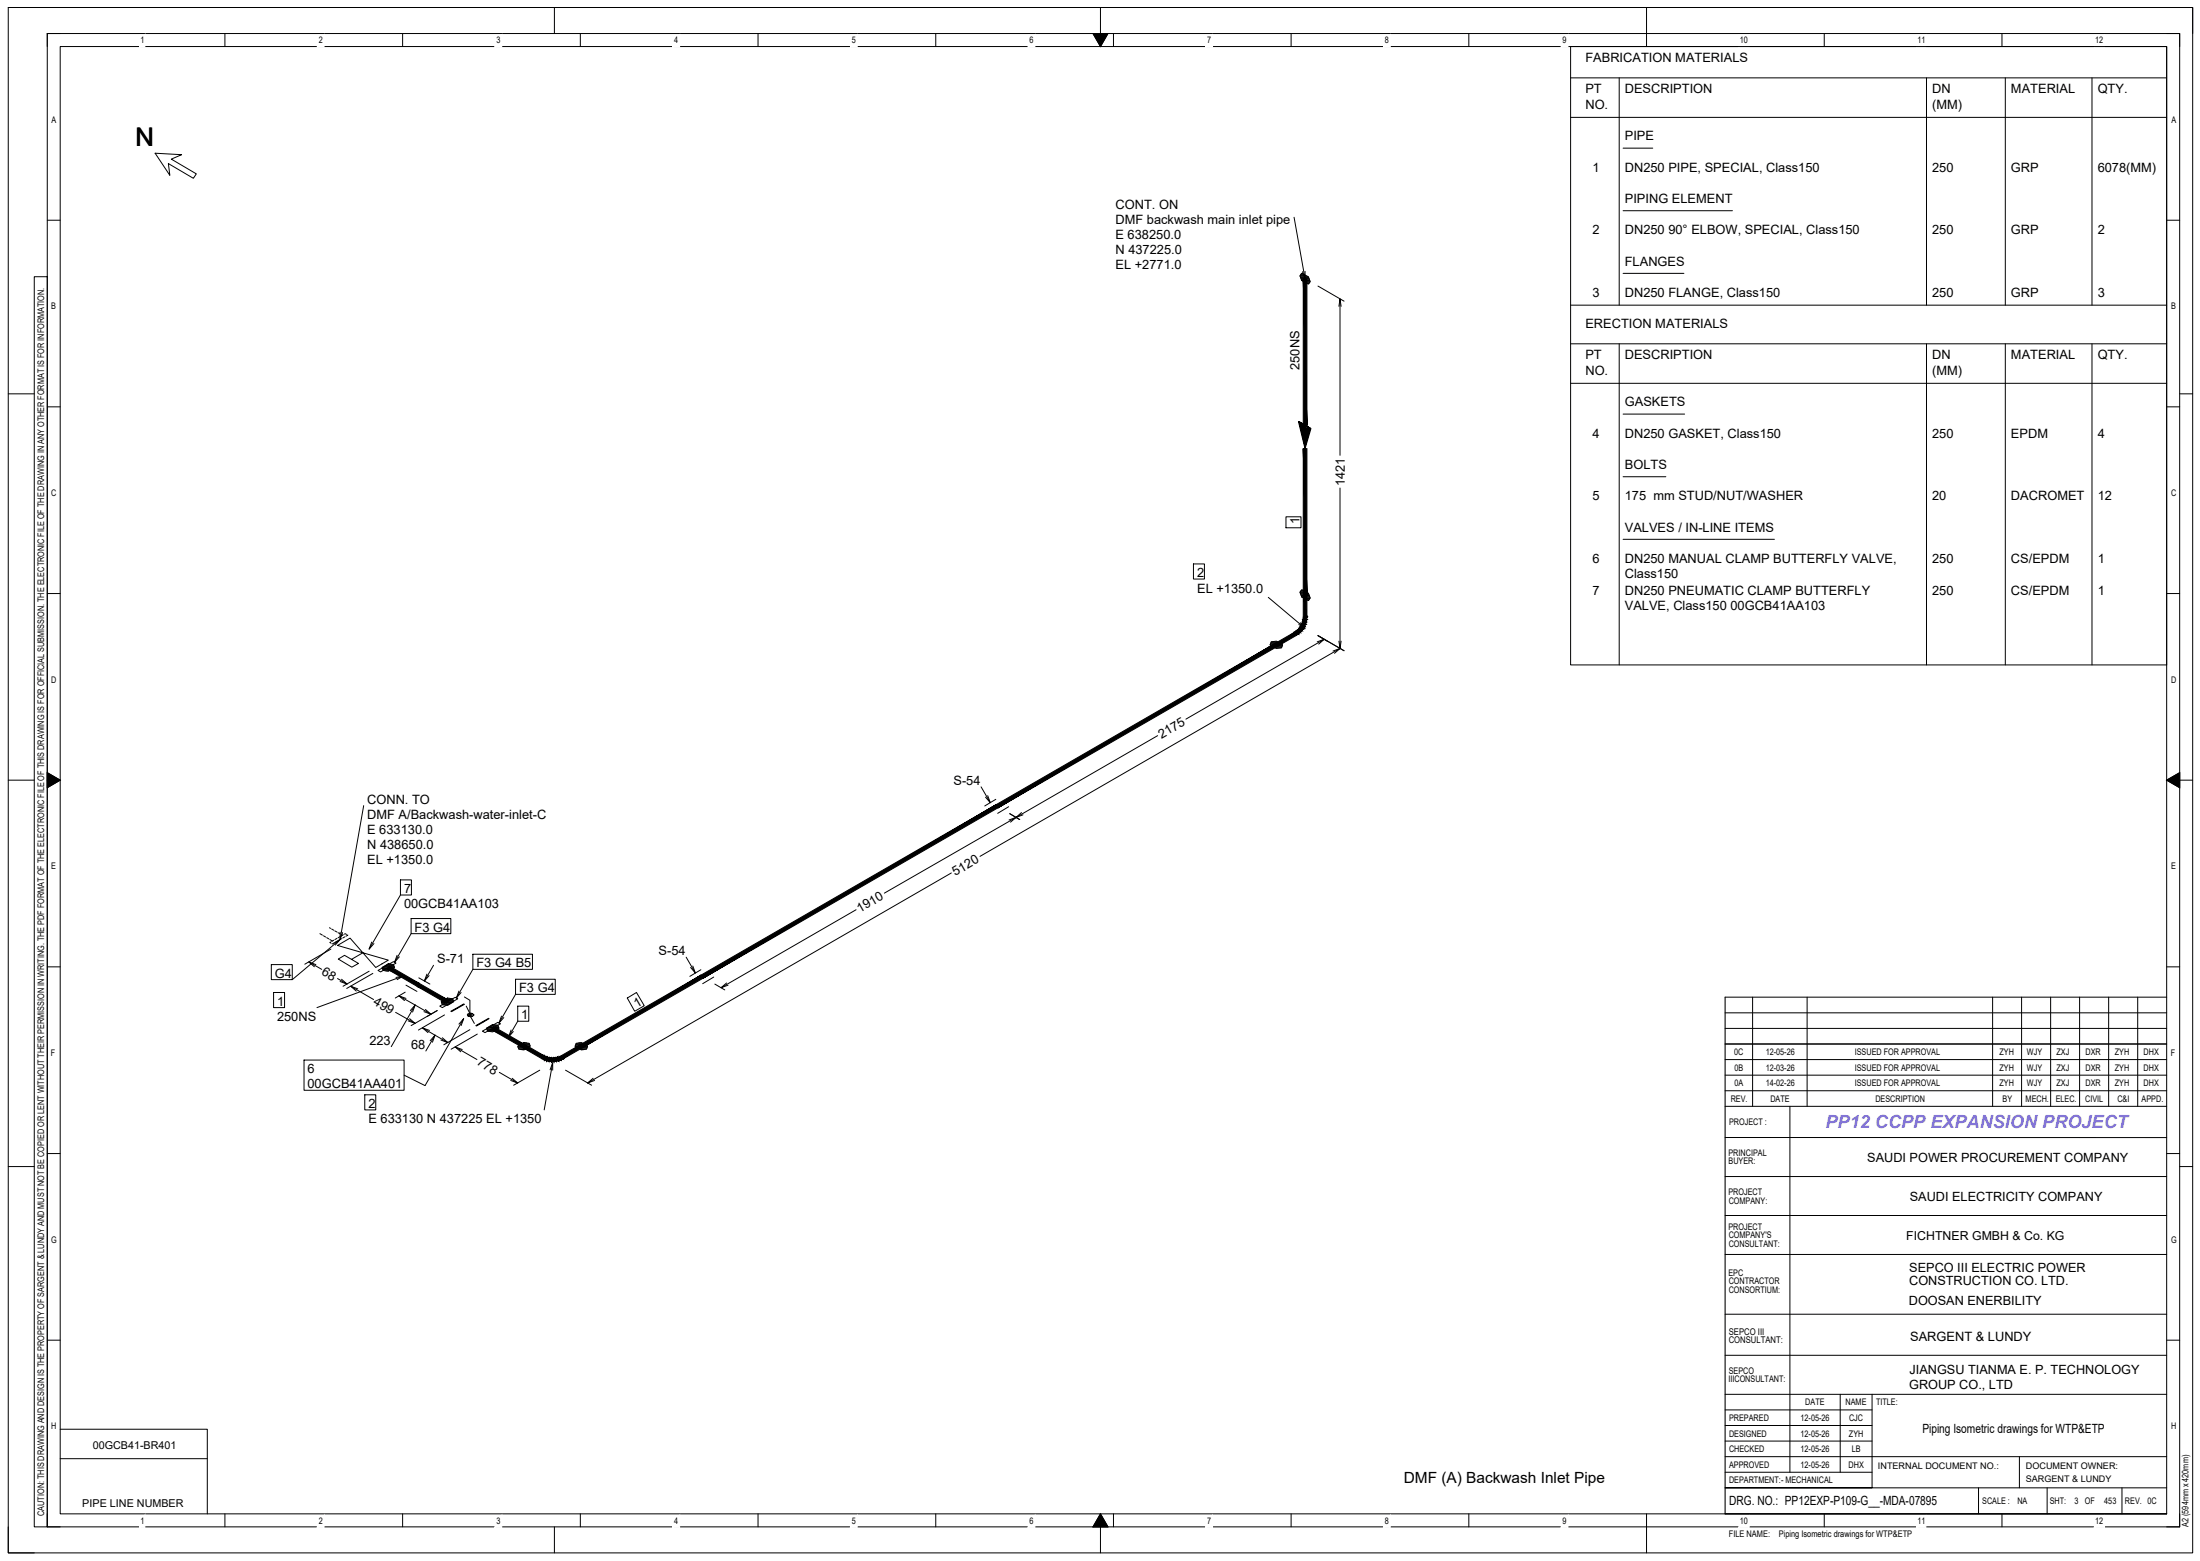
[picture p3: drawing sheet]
<svg xmlns="http://www.w3.org/2000/svg" width="598mm" height="424mm" viewBox="0 0 598 424" stroke-linecap="round" stroke-linejoin="round" font-family="sans-serif">
<!-- layer: G-ANNO-TTLB -->
<g fill="none" stroke="#000" stroke-width=".27">
<path d="M12.8 9.1h579.6v405.7h-579.6zM12.8 9.1v3.5M12.8 9.1h3.6M16.4 12.6h572.5v398.6h-572.5zM61.1 9.1v3.5M109.4 9.1v3.5M150.7 2v7.1M157.7 9.1v3.5M206 9.1v3.5M254.3 9.1v3.5M297.1 9.1h4l-2 3.5zM299.1 2v10.6"/>
<path d="M302.6 9.1v3.5M350.9 9.1v3.5M399.2 9.1v3.5M447.5 2v10.6M495.8 9.1v3.5M544.1 9.1v3.5M588.9 2h7.1v7.1M588.9 9.1h3.5v3.5M12.8 59.8h3.6M588.9 59.8h3.5M9.3 75.2h3.5v339.6h-3.5zM2.2 107h7.1"/>
<path d="M12.8 110.5h3.6M588.9 110.5h3.5M592.4 107h3.6M12.8 161.2h3.6M588.9 161.2h3.5M2.2 211.9h7.1M12.8 209.9l3.6 2-3.6 2.1zM12.8 211.9h3.6M588.9 211.9l3.5-2v4.1zM588.9 211.9h7.1M12.8 262.6h3.6M468.9 279.4h120"/>
<path d="M468.9 275.1h120M468.9 270.9h120M476.4 270.9v29.6M491.2 270.9v29.6M541.6 270.9v29.6M549.5 270.9v29.6M557.4 270.9v29.6M565.2 270.9v29.6M573.1 270.9v29.6M581 270.9v29.6M588.9 262.6h3.5M468.9 292.1h120"/>
<path d="M468.9 296.3h120M468.9 287.8h120M468.9 283.6h120M2.2 316.9h7.1M12.8 313.4h3.6M468.9 300.5h120M468.9 309h120M468.9 319.6h120M486.5 300.5v99.4M588.9 313.4h3.5M592.4 316.9h3.6M468.9 330.2h120"/>
<path d="M468.9 340.8h120M468.9 357h120M12.8 364.1h3.6M468.9 378.8h120M468.9 368.2h120M500.2 378.8v21.1M508.8 378.8v25.4h-39.9h120M588.9 364.1h3.5M468.9 395.7h120M468.9 387.2h39.9M468.9 391.5h39.9M468.9 383h39.9"/>
<path d="M468.9 399.9h39.9M548.9 395.7v8.5M2.2 414.8v7h7.1M12.8 411.2v3.6h3.6M61.1 411.2v3.6M109.4 411.2v3.6M150.7 414.8v7M157.7 411.2v3.6M206 411.2v3.6M254.3 411.2v3.6M299.1 411.2l2 3.6h-4zM299.1 411.2v10.6"/>
<path d="M302.6 411.2v3.6M350.9 411.2v3.6M399.2 411.2v3.6M447.5 411.2v10.6M468.9 411.2h120M495.8 411.2v3.6M537.8 404.2v7M544.1 411.2v3.6M556.4 404.2v7M576.7 404.2v7M592.4 411.2v3.6h-3.5"/>
</g>
<!-- layer: G-ANNO-BRDR -->
<path d="M2.2 2h593.8v419.8h-593.8z" fill="none" stroke="#000" stroke-width=".27"/>
<!-- layer: G-ANNO-TTLB -->
<path d="M468.9 270.9v140.3" fill="none" stroke="#000" stroke-width=".3"/>
<path d="M297.1 9.1h4l-2 3.5zM12.8 209.9l3.6 2-3.6 2.1zM588.9 211.9l3.5-2v4.1zM299.1 411.2l2 3.6h-4z" fill="#000" stroke="#000" stroke-width=".27"/>
<g fill="#fff" stroke="#fff" stroke-width=".27">
<path d="M38 411.7v3.2l1.4-3.2zM39.4 411.7v3.2h-1.4z"/>
<path d="M86.3 411.7v3.2l1.8-3.2zM88.1 411.7v3.2h-1.8z"/>
<path d="M134.6 411.7v3.2l1.8-3.2zM136.4 411.7v3.2h-1.8z"/>
<path d="M182.9 411.7v3.2l1.8-3.2zM184.7 411.7v3.2h-1.8z"/>
<path d="M231.2 411.7v3.2l1.8-3.2zM233 411.7v3.2h-1.8z"/>
<path d="M279.5 411.7v3.2l1.8-3.2zM281.3 411.7v3.2h-1.8z"/>
<path d="M327.8 411.7v3.2l1.8-3.2zM329.6 411.7v3.2h-1.8z"/>
<path d="M376.1 411.7v3.2l1.8-3.2zM377.9 411.7v3.2h-1.8z"/>
<path d="M424.3 411.7v3.2l1.9-3.2zM426.2 411.7v3.2h-1.9z"/>
<path d="M472.7 411.7v3.2l2.7-3.2zM475.4 411.7v3.2h-2.7z"/>
<path d="M521 411.7v3.2l2.5-3.2zM523.5 411.7v3.2h-2.5z"/>
<path d="M569.3 411.7v3.2l2.7-3.2zM572 411.7v3.2h-2.7z"/>
<path d="M589.8 386v3.3l2-3.3zM591.8 386v3.3h-2z"/>
<path d="M589.8 335.3v3.3l2.2-3.3zM592 335.3v3.3h-2.2z"/>
<path d="M589.8 284.6v3.3l1.8-3.3zM591.6 284.6v3.3h-1.8z"/>
<path d="M589.8 233.9v3.2l1.9-3.2zM591.7 233.9v3.2h-1.9z"/>
<path d="M589.8 183.2v3.2l2-3.2zM591.8 183.2v3.2h-2z"/>
<path d="M589.8 132.5v3.2l2.1-3.2zM591.9 132.5v3.2h-2.1z"/>
<path d="M589.8 81.8v3.2l1.9-3.2zM591.7 81.8v3.2h-1.9z"/>
<path d="M589.8 31.1v3.2l2.2-3.2zM592 31.1v3.2h-2.2z"/>
<path d="M38 9.6v3.2l1.4-3.2zM39.4 9.6v3.2h-1.4z"/>
<path d="M86.3 9.6v3.2l1.8-3.2zM88.1 9.6v3.2h-1.8z"/>
<path d="M134.6 9.6v3.2l1.8-3.2zM136.4 9.6v3.2h-1.8z"/>
<path d="M182.9 9.6v3.2l1.8-3.2zM184.7 9.6v3.2h-1.8z"/>
<path d="M231.2 9.6v3.2l1.8-3.2zM233 9.6v3.2h-1.8z"/>
<path d="M279.5 9.6v3.2l1.8-3.2zM281.3 9.6v3.2h-1.8z"/>
<path d="M327.8 9.6v3.2l1.8-3.2zM329.6 9.6v3.2h-1.8z"/>
<path d="M376.1 9.6v3.2l1.8-3.2zM377.9 9.6v3.2h-1.8z"/>
<path d="M424.3 9.6v3.2l1.9-3.2zM426.2 9.6v3.2h-1.9z"/>
<path d="M472.7 9.6v3.2l2.7-3.2zM475.4 9.6v3.2h-2.7z"/>
<path d="M521 9.6v3.2l2.5-3.2zM523.5 9.6v3.2h-2.5z"/>
<path d="M569.3 9.6v3.2l2.7-3.2zM572 9.6v3.2h-2.7z"/>
<path d="M13.6 386v3.3l2-3.3zM15.6 386v3.3h-2z"/>
<path d="M13.6 335.3v3.3l2.2-3.3zM15.8 335.3v3.3h-2.2z"/>
<path d="M13.6 284.6v3.3l1.8-3.3zM15.4 284.6v3.3h-1.8z"/>
<path d="M13.6 233.9v3.2l1.9-3.2zM15.5 233.9v3.2h-1.9z"/>
<path d="M13.6 183.2v3.2l2-3.2zM15.6 183.2v3.2h-2z"/>
<path d="M13.6 132.5v3.2l2.1-3.2zM15.7 132.5v3.2h-2.1z"/>
<path d="M13.6 81.8v3.2l1.9-3.2zM15.5 81.8v3.2h-1.9z"/>
<path d="M13.6 31.1v3.2l2.2-3.2zM15.8 31.1v3.2h-2.2z"/>
</g>
<!-- layer: GT_1 -->
<g fill="none" stroke="#000" stroke-width=".27">
<path d="M426.9 12.6h162v168h-162zM426.9 21.2h162M426.9 31.9h162M440.1 21.2v61.7M523.6 21.2v61.7M545 21.2v61.7M568.6 21.2v61.7M42.2 41.6l7.2 .4-2.8 1.2 6.8 4-.8 1.2-6.8-4 .4 3.2zM351.7 59l3 16.7M441.2 40.2h8M441.2 57.2h29.7M353.4 75h1.9"/>
<path d="M353.4 74.8h1.5M353.4 75.2h2.2M353.5 75.4h2.2M353.5 74.6h1M353.6 75.6h2.2M353.7 75.8h2.2M353.7 74.4h.5M353.7 76h2.2M353.8 74.2l1.8 1 .5 1.3-.5 .7-1.8-1-.5-1.3zM353.8 76.2h2.2M354.2 76.4h1.9M354.5 76.6h1.5"/>
<path d="M354.7 73.7v2l-.7-1.9M354.9 76.8h1M355.3 77h.5M358.2 77.7l7.1 4.1M441.2 74.3h16.5M363.9 83.2l.3-2 .3 2M364.2 81.2v42.5M426.9 82.9h162M426.9 93.4h162M440.1 93.4v87.2M523.6 93.4v87.2M545 93.4v87.2"/>
<path d="M568.6 93.4v87.2M354.7 115.5l-1.8-1 1.8 7.4 1.6-5.5-3.2-1.8 1.6 6.7 1.4-5-2.7-1.6 1.3 5.9 1.2-4.4-2.3-1.3 1.1 5.1 1-3.9-1.9-1.1 .9 4.4 .8-3.5-1.5-.8 .7 3.7 .6-3-1-.6 .4 3 .3-2.5-.5-.3 .2 2.2 .1-2-.1-.1v6.4M426.9 104.1h162M441.2 112.5h16.7M364.2 132.6v43.6l-97.8 56.4M441.2 129.5h11.6M324.4 153.2h3v4.1h-3zM349.5 140.4h4.1v3h-4.1zM441.2 146.5h41.1M344.7 162.3l10 8.4M345.2 175.2h3.4M345.3 175h3"/>
<path d="M345.4 174.8h2.5M345.4 174.6h2.2M345.5 174.4l1.4-.2 1.7 1-.3 .8-1.4 .2-1.7-1zM345.5 174.4h1.8M345.6 175.4h3M345.9 175.6h2.6M346.2 175.8h2.2M346.6 176h1.7M353.4 161h1.9M353.4 160.8h1.5M353.4 169.2l1.3 1.5-1.7-1M353.4 161.2h2.2"/>
<path d="M353.5 161.4h2.2M353.5 160.6h1M353.6 161.6h2.2M353.7 161.8h2.2M353.7 160.4h.5M353.7 162h2.2M353.8 160.2l1.8 1 .5 1.3-.5 .7-1.8-1-.5-1.3zM353.8 162.2h2.2M354.2 162.4h1.9M354.5 162.6h1.5M354.9 162.8h1M355.3 163h.5"/>
<path d="M358 174.4l1.9-.7-1.5 1.3M359.9 173.7l-37.6 21.7M360.9 174.3l-2.7-1.6 7.1 4.1M362.3 176.9l1.9-.7-1.5 1.3M363.9 174.2l.3 2 .3-2M314.6 199.8l-74.2 42.8M98.8 218.8l-6.4 36.4M266.7 213.7l2.5 4.3M268.5 216.1l.7 1.9-1.3-1.5M270.7 217.1l-3 1.8M274.2 219.1l-3 1.8M108.8 239h3v4.1h-3z"/>
<path d="M258.6 237.1l-98.9 57.1M274.3 222.7l1.9-.7-1.5 1.3M274.4 221l2.8 1.6M277.6 220.7l-1.4 1.3 1.8-.7M87 253.6l.6 .4M87.9 254.2l.6 .3M88.8 254.7l.6 .3M89.5 252l.4 .2M89.6 255.2l.7 .4M89.9 255.9l-.3 .1 .4 .2M89.9 257.8l-7.1 4.1M90.1 252.4l.6 .3"/>
<path d="M90.7 255.4l-.6 .3M90.7 256.2l1.7-1-1.3 1.5M90.9 256.1l-.6 .3M91 252.9l.6 .3M91.6 254.9l-.6 .3M91.7 256.8l13.8 4-3.4 2-7-8zM91.7 255.6l-.5 .4M91.9 253.4l.6 .3M92.4 253.2v2l.7-1.9M92.4 255.2l-13 10.9M92.4 255.2l-.4 .3M92.5 254.4l-.6 .3"/>
<path d="M92.7 253.9l.3 .1M92.9 255l-.5 .2M93.3 253.9l-.5 .3M93.6 253.8l.2-.2 .4 .2M93.7 254.5l-.5 .3M94.5 254l-.5 .3M98.6 258.8l-3.1 1.8 1.9 1.1-1.8 1-3.7-2.2 1.7-1 1.9 1.1M101 255.9l-.7 1.9 1.3-1.5M107.9 259.5l-.7 1.9 1.3-1.5M108.8 243.1l-8.5 14.7M111.7 249.5h10.8v4.1h-10.8zM111.7 253.6l-4.5 7.8"/>
<path d="M128.5 259.2h16.2v4.1h-16.2zM232.7 247.1l-36.7 21.2M73.7 262h5.7v4.1h-5.7zM74.4 269.6h2.9v4.1h-2.9zM83.9 261.3l3.5 2M85.9 262l-2-.7 1.5 1.3M91.7 265.8l2.6 1.5M92.8 266l1.5 1.3-1.9-.7M95.3 267.9l6.2 3.6M97.2 268.6l-1.9-.7 1.5 1.3M100.3 263.8l-7.1 4.1M101.3 264.4l-7.1 4.1"/>
<path d="M102.7 263.6l4.2-2.4 .7 .4-4.2 2.4zM103.8 262.8l1.7-1 1.4 .2 .3 .8-1.7 1-1.4-.2zM103.9 262.9h3.2M103.9 263.1h2.8M104 262.7h3.2M104 263.3h2.4M104.1 263.5h1.9M104.4 262.5h2.7M104.7 262.3h2.3M104.8 263.7h.9M105 262.1h2M105.4 261.9h.8"/>
<path d="M107.5 275l5.3 3M107.6 265.5l2-.4-1.7 1M108.4 270.5l4.4 2.5M109.6 265.1l-23.5 8.6M110.1 269.5l-2.7 1.6M110.3 271.2l-1.9-.7 1.5 1.3M110.3 267.6l3 1.7M111.3 276.7l1.5 1.3-1.9-.7M111.5 274.5l1.3-1.5-.7 1.9M112.8 273l4.3 2.5M112.8 273l-6.5 11.3M113.8 265.6l3 1.7"/>
<path d="M114.8 279.2l3.4 2M115.6 274.2l1.5 1.3-1.9-.7M116 264.6l-.7 1.9 1.3-1.5M116.1 276.1l2.7-1.6-7.1 4.1M116.7 279.9l-1.9-.7 1.5 1.3M117.8 262.2l-2.5 4.3M119.5 273.3l4.2-2.4 .7 .4-4.2 2.4zM119.9 272.1l1.7-1 1.4 .2 .3 .8-1.7 1-1.4-.2zM119.9 272.1h3.4M120 272.3h3M120.1 272.5h2.5M120.2 272.7h2.1"/>
<path d="M120.2 272.9h1.8M120.3 271.9h3M120.6 271.7h2.6M120.8 275.7l-7.1 4.1M120.9 271.5h2.2M121.3 271.3h1.7M122.5 274.7l3.5-2 .2 .1-3.5 2zM124.7 278.2l1.3-1.5-.7 1.9M124.7 269.2l-.7 1.9 1.3-1.5M126 276.7l-10.5 18.2M126.2 270.8l1.5 .9v4M126.7 273.3l1 2"/>
<path d="M127 275.7h1.8M127.2 275.4l1.2 .7M127.7 279.7l-7.1 4.1M127.9 275.2v1l1 1.8M128.4 275.3l-1.2 .7 .7 .2 .5-.1 .4-.4-.4-.4-.5-.1-.7 .2-.2 .3 .2 .3M128.5 263.3l-4.5 7.8M129.3 278.6l3.5-2 .1 .1-3.4 2zM132.2 279.3l1.7-1 1.4 .2 .3 .8-1.7 1-1.4-.2zM132.2 279.3h3.4M132.3 279.5h3M132.4 279.7h2.5M132.4 279.9h2.2"/>
<path d="M132.6 279.1h3M132.9 278.9h2.6M133.2 278.7h2.2M133.6 278.5h1.7M136.3 276l-.7 1.9 1.3-1.5M138.9 279.8l-.7 1.9 1.3-1.5M140.1 266h10.8v4.1h-10.8zM140.1 270.1l-4.5 7.8M140.7 273.3h3v4.1h-3zM140.7 277.4l-2.5 4.3M170.5 271.1l2.5-1.5 2.1 3.6-2.6 1.5zM186.5 260l2.5 4.3"/>
<path d="M188.3 262.4l.7 1.9-1.3-1.5M190.5 263.4l-3 1.8M194 265.4l-3 1.8M194.3 267.3l2.7 1.6M197.5 267l-1.5 1.3 1.9-.7M82.6 288h27.2v8.2h-27.2zM99.1 297.4h3v4.1h-3zM116.9 282.7l1.3-1.5-.7 1.9M118.2 281.2l3.5 2M118.2 281.2l-2.5 4.3M120.2 281.9l1.5 1.3-1.9-.7M123.7 284.4l5.9 3.4"/>
<path d="M125.6 285.1l-1.9-.7 1.5 1.3M129.7 280.9l-7.1 4.1M131.1 280.1l4.2-2.4 .7 .4-4.2 2.4zM132.5 280.1h1.8M135.7 291.3l5 2.9M139.2 292.9l1.5 1.3-1.9-.7M140.7 284.2l1.7-1 1.4 .2 .3 .8-1.7 1-1.4-.2zM140.8 284.3h3.2M140.8 284.5h2.8M140.9 284.1h3.2M140.9 284.7h2.4M141 284.9h1.9"/>
<path d="M141.2 283.9h2.8M141.6 283.7h2.3M141.7 285.1h.9M141.9 283.5h1.9M142.2 283.3h.9M146.7 290.7l-7.1 4.1M149.5 290.6l.7-1.9v2M150.2 288.7l-2.3 12.8M153.7 290.7l7.1 4.1M156.4 284.1h3.1M156.4 283.9h2.8M156.5 284.3h3.2"/>
<path d="M156.5 283.7h2.4M156.6 283.5h1.9M156.6 283.4l1.4-.2 1.7 1-.3 .8-1.4 .2-1.7-1zM156.8 284.5h2.8M157.2 284.7h2.3M157.3 283.3h.9M157.5 284.9h1.9M157.8 285.1h.9M161.2 292.9l-1.5 1.3 1.9-.7"/>
</g>
<g fill="#000" stroke="#000" stroke-width=".27">
<path d="M354.2 75.7l1 39.8v-39.8zM354.2 75.7l1 39.8h-1z"/>
<path d="M354.2 121.9l1 39.8v-39.8zM354.2 121.9l1 39.8h-1z"/>
<path d="M271.2 219.5l76-43.9-.5-.9zM270.7 218.6l76-43.9-75.5 44.8z"/>
<path d="M351.9 171.7l1 .5-.5 .4zM351.9 171.7l1 .5-.6-.8zM352.3 171.4l1.1 .4-.5 .4zM352.3 171.4l1.1 .4-.7-.7zM352.7 171.1l1.2 .2-.5 .5zM353.1 170.7l-.4 .4 1.2 .2zM353.1 170.7l1.2 .1-.4 .5zM353.4 170.3l-.3 .4 1.2 .1zM353.4 170.3l1.2-.1-.3 .6zM353.7 169.8l-.3 .5 1.2-.1zM353.7 169.8l1.2-.2-.3 .6zM353.9 169.3l-.2 .5 1.2-.2zM353.9 169.3l1.2-.3-.2 .6zM354.1 168.7l-.2 .6 1.2-.3zM354.1 168.7l1.1-.4-.1 .7zM354.2 168.2l-.1 .5 1.1-.4zM354.2 168.2l1-.5v.6zM354.2 167.7v.5l1-.5z"/>
<path d="M347.2 175.6l5.2-3-.5-.9zM346.7 174.7l5.2-3-4.7 3.9z"/>
<path d="M354.2 161.7l1 6v-6zM354.2 161.7l1 6h-1z"/>
<path d="M191.1 265.8l80.1-46.3-.5-.9zM190.5 264.9l80.2-46.3-79.6 47.2z"/>
<path d="M105.3 263.3l8.1 4.7 .5-.9zM105.8 262.4l8.1 4.7-8.6-3.8z"/>
<path d="M113.4 268l8 4.5 .5-.8zM113.9 267.1l8 4.6-8.5-3.7z"/>
<path d="M158.3 284.6l32.8-18.8-.6-.9zM157.8 283.8l32.7-18.9-32.2 19.7z"/>
<path d="M133.7 279.7l8.5 4.9 .5-.8zM134.2 278.9l8.5 4.9-9-4.1z"/>
<path d="M147.9 286.8l.1 1.1-.6-.3zM147.9 286.8l.1 1.1 .4-.9zM148.4 287l.2 1.2-.6-.3zM148.4 287l.2 1.2 .3-1zM148.9 287.2l.3 1.1-.6-.1zM148.9 287.2l.3 1.1 .2-1zM149.4 287.3l.5 1.1-.7-.1zM149.4 287.3l.5 1.1v-1zM149.9 287.4l.6 1h-.6zM149.9 287.4l.6 1v-1zM150.5 287.4l.7 .9-.7 .1zM150.5 287.4l.7 .9-.2-1zM151 287.3l.8 .9-.6 .1zM151 287.3l.8 .9-.2-1zM151.6 287.2l.9 .7-.7 .3zM151.6 287.2l.9 .7-.4-.9zM152.1 287l1 .6-.6 .3zM152.1 287l1 .6-.5-.8z"/>
<path d="M142.2 284.6l5.2 3 .5-.8zM142.7 283.8l5.2 3-5.7-2.2z"/>
<path d="M153.1 287.6l5.2-3-.5-.8zM152.6 286.8l5.2-3-4.7 3.8z"/>
</g>
<!-- layer: 0 -->
<path d="M109.8 292.1l5.7 2.8M16.4 388.2h39.9v23M16.4 396.2h39.9" fill="none" stroke="#000" stroke-width=".27"/>
<text font-size="7" x="36.9" y="39.6">N</text>
<text font-size="4.9" fill="#8470ff" x="496.2" y="306.5">PP12 CCPP EXPANSION PROJECT</text>
<text font-size="4.2" x="381.5" y="402.9">DMF (A) Backwash Inlet Pipe</text>
<g font-size="3.5">
<text x="430.9" y="16.9">FABRICATION MATERIALS</text>
<text x="430.9" y="25.4">PT</text>
<text x="430.9" y="29.5">NO.</text>
<text x="441.6" y="25.4">DESCRIPTION</text>
<text x="525.2" y="25.4">DN</text>
<text x="525.2" y="29.5">(MM)</text>
<text x="546.6" y="25.4">MATERIAL</text>
<text x="570.1" y="25.4">QTY.</text>
<text x="441.6" y="38.1">PIPE</text>
<text x="432.9" y="46.6">1</text>
<text x="441.6" y="46.6">DN250 PIPE, SPECIAL, Class150</text>
<text x="525.2" y="46.6">250</text>
<text x="546.6" y="46.6">GRP</text>
<text x="570.1" y="46.6">6078(MM)</text>
<text x="303.2" y="56.8">CONT. ON</text>
<text x="441.6" y="55.1">PIPING ELEMENT</text>
<text x="303.2" y="60.9">DMF backwash main inlet pipe</text>
<text x="303.2" y="65">E 638250.0</text>
<text x="432.9" y="63.6">2</text>
<text x="441.6" y="63.6">DN250 90° ELBOW, SPECIAL, Class150</text>
<text x="525.2" y="63.6">250</text>
<text x="546.6" y="63.6">GRP</text>
<text x="570.1" y="63.6">2</text>
<text x="303.2" y="69.1">N 437225.0</text>
<text x="303.2" y="73.2">EL +2771.0</text>
<text x="441.6" y="72.1">FLANGES</text>
<text x="432.9" y="80.6">3</text>
<text x="441.6" y="80.6">DN250 FLANGE, Class150</text>
<text x="525.2" y="80.6">250</text>
<text x="546.6" y="80.6">GRP</text>
<text x="570.1" y="80.6">3</text>
<text x="430.9" y="89.1">ERECTION MATERIALS</text>
<text x="353.2" y="100.5" transform="rotate(-90 353.2 100.5)">250NS</text>
<text x="430.9" y="97.6">PT</text>
<text x="430.9" y="101.7">NO.</text>
<text x="441.6" y="97.6">DESCRIPTION</text>
<text x="525.2" y="97.6">DN</text>
<text x="525.2" y="101.7">(MM)</text>
<text x="546.6" y="97.6">MATERIAL</text>
<text x="570.1" y="97.6">QTY.</text>
<text x="441.6" y="110.4">GASKETS</text>
<text x="432.9" y="118.9">4</text>
<text x="441.6" y="118.9">DN250 GASKET, Class150</text>
<text x="525.2" y="118.9">250</text>
<text x="546.6" y="118.9">EPDM</text>
<text x="570.1" y="118.9">4</text>
<text x="441.6" y="127.4">BOLTS</text>
<text x="365.5" y="132.2" transform="rotate(-90 365.5 132.2)">1421</text>
<text x="432.9" y="135.9">5</text>
<text x="441.6" y="135.9">175 mm STUD/NUT/WASHER</text>
<text x="525.2" y="135.9">20</text>
<text x="546.6" y="135.9">DACROMET</text>
<text x="570.1" y="135.9">12</text>
<text x="353.2" y="142.4" transform="rotate(-90 353.2 142.4)">1</text>
<text x="441.6" y="144.4">VALVES / IN-LINE ITEMS</text>
<text x="432.9" y="152.9">6</text>
<text x="441.6" y="152.9">DN250 MANUAL CLAMP BUTTERFLY VALVE,</text>
<text x="525.2" y="152.9">250</text>
<text x="546.6" y="152.9">CS/EPDM</text>
<text x="570.1" y="152.9">1</text>
<text x="325.4" y="156.8">2</text>
<text x="325.4" y="161">EL +1350.0</text>
<text x="432.9" y="161.7">7</text>
<text x="441.6" y="157">Class150</text>
<text x="441.6" y="161.7">DN250 PNEUMATIC CLAMP BUTTERFLY</text>
<text x="525.2" y="161.7">250</text>
<text x="546.6" y="161.7">CS/EPDM</text>
<text x="570.1" y="161.7">1</text>
<text x="441.6" y="165.8">VALVE, Class150 00GCB41AA103</text>
<text x="315.7" y="200.7" transform="rotate(-30 315.7 200.7)">2175</text>
<text x="259.1" y="213.2">S-54</text>
<text x="99.8" y="218.3">CONN. TO</text>
<text x="99.8" y="222.4">DMF A/Backwash-water-inlet-C</text>
<text x="99.8" y="226.6">E 633130.0</text>
<text x="99.8" y="230.7">N 438650.0</text>
<text x="99.8" y="234.8">EL +1350.0</text>
<text x="259.6" y="238" transform="rotate(-30 259.6 238)">5120</text>
<text x="109.8" y="242.6">7</text>
<text x="109.8" y="246.8">00GCB41AA103</text>
<text x="233.7" y="248" transform="rotate(-30 233.7 248)">1910</text>
<text x="112.7" y="253.1">F3 G4</text>
<text x="118.8" y="261.7">S-71</text>
<text x="129.5" y="262.8">F3 G4 B5</text>
<text x="179" y="259.5">S-54</text>
<text x="74.7" y="265.6">G4</text>
<text x="87.2" y="264.7" transform="rotate(30 87.2 264.7)">68</text>
<text x="141.1" y="269.6">F3 G4</text>
<text x="75.3" y="273.2">1</text>
<text x="101.3" y="272.8" transform="rotate(30 101.3 272.8)">499</text>
<text x="173.1" y="273.8" transform="rotate(-30 173.1 273.8)">1</text>
<text x="75.3" y="277.4">250NS</text>
<text x="141.7" y="276.9">1</text>
<text x="100.4" y="283.8">223</text>
<text x="111.8" y="285">68</text>
<text x="83.6" y="291.6">6</text>
<text x="129.4" y="289.1" transform="rotate(30 129.4 289.1)">778</text>
<text x="83.6" y="295.7">00GCB41AA401</text>
<text x="100.1" y="301">2</text>
<text x="100.1" y="305.2">E 633130 N 437225 EL +1350</text>
<text x="507.5" y="315.6">SAUDI POWER PROCUREMENT COMPANY</text>
<text x="519.1" y="326.2">SAUDI ELECTRICITY COMPANY</text>
<text x="518.9" y="345.4">SEPCO III ELECTRIC POWER</text>
<text x="518.9" y="348.9">CONSTRUCTION CO. LTD.</text>
<text x="518.8" y="354.5">DOOSAN ENERBILITY</text>
<text x="519.2" y="364.4">SARGENT &amp; LUNDY</text>
<text x="518.9" y="377.4">GROUP CO., LTD</text>
<text x="519" y="373.2">JIANGSU TIANMA E. P. TECHNOLOGY</text>
<text x="522.5" y="389.4">Piping Isometric drawings for WTP&amp;ETP</text>
<text x="470" y="408.9">DRG. NO.: PP12EXP-P109-G__-MDA-07895</text>
</g>
<text font-size="3.4" x="518.1" y="336.8">FICHTNER GMBH &amp; Co. KG</text>
<g font-size="2.9">
<text x="25.2" y="393.6">00GCB41-BR401</text>
<text x="22.4" y="409.3">PIPE LINE NUMBER</text>
</g>
<g font-size="2.5">
<text x="38.2" y="11.8">1</text>
<text x="86.7" y="11.8">2</text>
<text x="134.9" y="11.8">3</text>
<text x="183.3" y="11.8">4</text>
<text x="231.5" y="11.8">5</text>
<text x="279.8" y="11.8">6</text>
<text x="328.1" y="11.8">7</text>
<text x="376.4" y="11.8">8</text>
<text x="424.7" y="11.8">9</text>
<text x="472.9" y="11.8">10</text>
<text x="521.2" y="11.8">11</text>
<text x="569.5" y="11.8">12</text>
<text x="14" y="33.3">A</text>
<text x="590.2" y="33.3">A</text>
<text x="13.9" y="84">B</text>
<text x="590.1" y="84">B</text>
<text x="13.9" y="134.7">C</text>
<text x="590.1" y="134.7">C</text>
<text x="13.9" y="185.4">D</text>
<text x="590.1" y="185.4">D</text>
<text x="13.9" y="236.1">E</text>
<text x="590.1" y="236.1">E</text>
<text x="13.8" y="286.8">F</text>
<text x="471.4" y="286.6">0C</text>
<text x="479.9" y="286.6">12-05-26</text>
<text x="504.1" y="286.6">ISSUED FOR APPROVAL</text>
<text x="543.5" y="286.6">ZYH</text>
<text x="550.9" y="286.6">WJY</text>
<text x="559" y="286.6">ZXJ</text>
<text x="566.9" y="286.6">DXR</text>
<text x="574.8" y="286.6">ZYH</text>
<text x="582.6" y="286.6">DHX</text>
<text x="590.1" y="286.8">F</text>
<text x="471.4" y="290.8">0B</text>
<text x="479.9" y="290.8">12-03-26</text>
<text x="504.1" y="290.8">ISSUED FOR APPROVAL</text>
<text x="543.5" y="290.8">ZYH</text>
<text x="550.9" y="290.8">WJY</text>
<text x="559" y="290.8">ZXJ</text>
<text x="566.9" y="290.8">DXR</text>
<text x="574.8" y="290.8">ZYH</text>
<text x="582.6" y="290.8">DHX</text>
<text x="470.4" y="299.4">REV.</text>
<text x="471.4" y="295.1">0A</text>
<text x="479.9" y="295.1">14-02-26</text>
<text x="481.2" y="299.4">DATE</text>
<text x="504.1" y="295.1">ISSUED FOR APPROVAL</text>
<text x="509.7" y="299.4">DESCRIPTION</text>
<text x="543.5" y="295.1">ZYH</text>
<text x="544.3" y="299.4">BY</text>
<text x="550.6" y="299.4">MECH.</text>
<text x="550.9" y="295.1">WJY</text>
<text x="558.7" y="299.4">ELEC.</text>
<text x="559" y="295.1">ZXJ</text>
<text x="566.7" y="299.4">CIVIL</text>
<text x="566.9" y="295.1">DXR</text>
<text x="574.8" y="295.1">ZYH</text>
<text x="575.5" y="299.4">C&amp;I</text>
<text x="582.1" y="299.4">APPD.</text>
<text x="582.6" y="295.1">DHX</text>
<text x="469.9" y="305.7">PROJECT :</text>
<text x="469.8" y="314">PRINCIPAL</text>
<text x="469.8" y="316.3">BUYER:</text>
<text x="469.8" y="324.6">PROJECT</text>
<text x="469.9" y="326.9">COMPANY:</text>
<text x="469.8" y="334.1">PROJECT</text>
<text x="13.9" y="337.5">G</text>
<text x="469.9" y="336.4">COMPANY'S</text>
<text x="469.9" y="338.7">CONSULTANT:</text>
<text x="590.1" y="337.5">G</text>
<text x="469.8" y="346.6">EPC</text>
<text x="469.9" y="348.9">CONTRACTOR</text>
<text x="469.9" y="351.2">CONSORTIUM:</text>
<text x="469.9" y="364.9">CONSULTANT:</text>
<text x="469.9" y="362.5">SEPCO III</text>
<text x="469.8" y="375.5">IIICONSULTANT:</text>
<text x="469.9" y="373.2">SEPCO</text>
<text x="490.7" y="381.7">DATE</text>
<text x="501.6" y="381.7">NAME</text>
<text x="509.9" y="381.7">TITLE:</text>
<text x="13.9" y="388.2">H</text>
<text x="469.9" y="386">PREPARED</text>
<text x="489.4" y="386">12-05-26</text>
<text x="502.6" y="386">CJC</text>
<text x="590.1" y="388.2">H</text>
<text x="469.9" y="390.2">DESIGNED</text>
<text x="469.9" y="394.5">CHECKED</text>
<text x="489.4" y="390.2">12-05-26</text>
<text x="489.4" y="394.5">12-05-26</text>
<text x="502.5" y="390.2">ZYH</text>
<text x="503.3" y="394.5">LB</text>
<text x="469.9" y="398.7">APPROVED</text>
<text x="489.4" y="398.7">12-05-26</text>
<text x="502.4" y="398.7">DHX</text>
<text x="510.4" y="399.2">INTERNAL DOCUMENT NO.:</text>
<text x="550.6" y="399.2">DOCUMENT OWNER:</text>
<text x="469.9" y="402.9">DEPARTMENT:- MECHANICAL</text>
<text x="550.6" y="402.6">SARGENT &amp; LUNDY</text>
<text x="12" y="411.8" transform="rotate(-90 12 411.8)">CAUTION: THIS DRAWING AND DESIGN IS THE PROPERTY OF SARGENT &amp; LUNDY AND MUST NOT BE COPIED OR LENT WITHOUT THEIR PERMISSION IN WRITING. THE PDF FORMAT OF THE ELECTRONIC FILE OF THIS DRAWING IS FOR OFFICIAL SUBMISSION. THE ELECTRONIC FILE OF THE DRAWING IN ANY OTHER FORMAT IS FOR INFORMATION.</text>
<text x="38.2" y="413.9">1</text>
<text x="86.7" y="413.9">2</text>
<text x="134.9" y="413.9">3</text>
<text x="183.3" y="413.9">4</text>
<text x="231.5" y="413.9">5</text>
<text x="279.8" y="413.9">6</text>
<text x="328.1" y="413.9">7</text>
<text x="376.4" y="413.9">8</text>
<text x="424.7" y="413.9">9</text>
<text x="472.9" y="413.9">10</text>
<text x="521.2" y="413.9">11</text>
<text x="538.8" y="408.5">SCALE :</text>
<text x="548.3" y="408.6">NA</text>
<text x="557.1" y="408.6">SHT:</text>
<text x="563.9" y="408.6">3 OF</text>
<text x="569.5" y="413.9">12</text>
<text x="571.9" y="408.6">453</text>
<text x="577.6" y="408.6">REV. 0C</text>
<text x="469.9" y="417.4">FILE NAME:</text>
<text x="483.5" y="417.4">Piping Isometric drawings for WTP&amp;ETP</text>
<text x="594.9" y="414.8" transform="rotate(-90 594.9 414.8)">A2 (594mm x 420mm)</text>
</g>
</svg>
